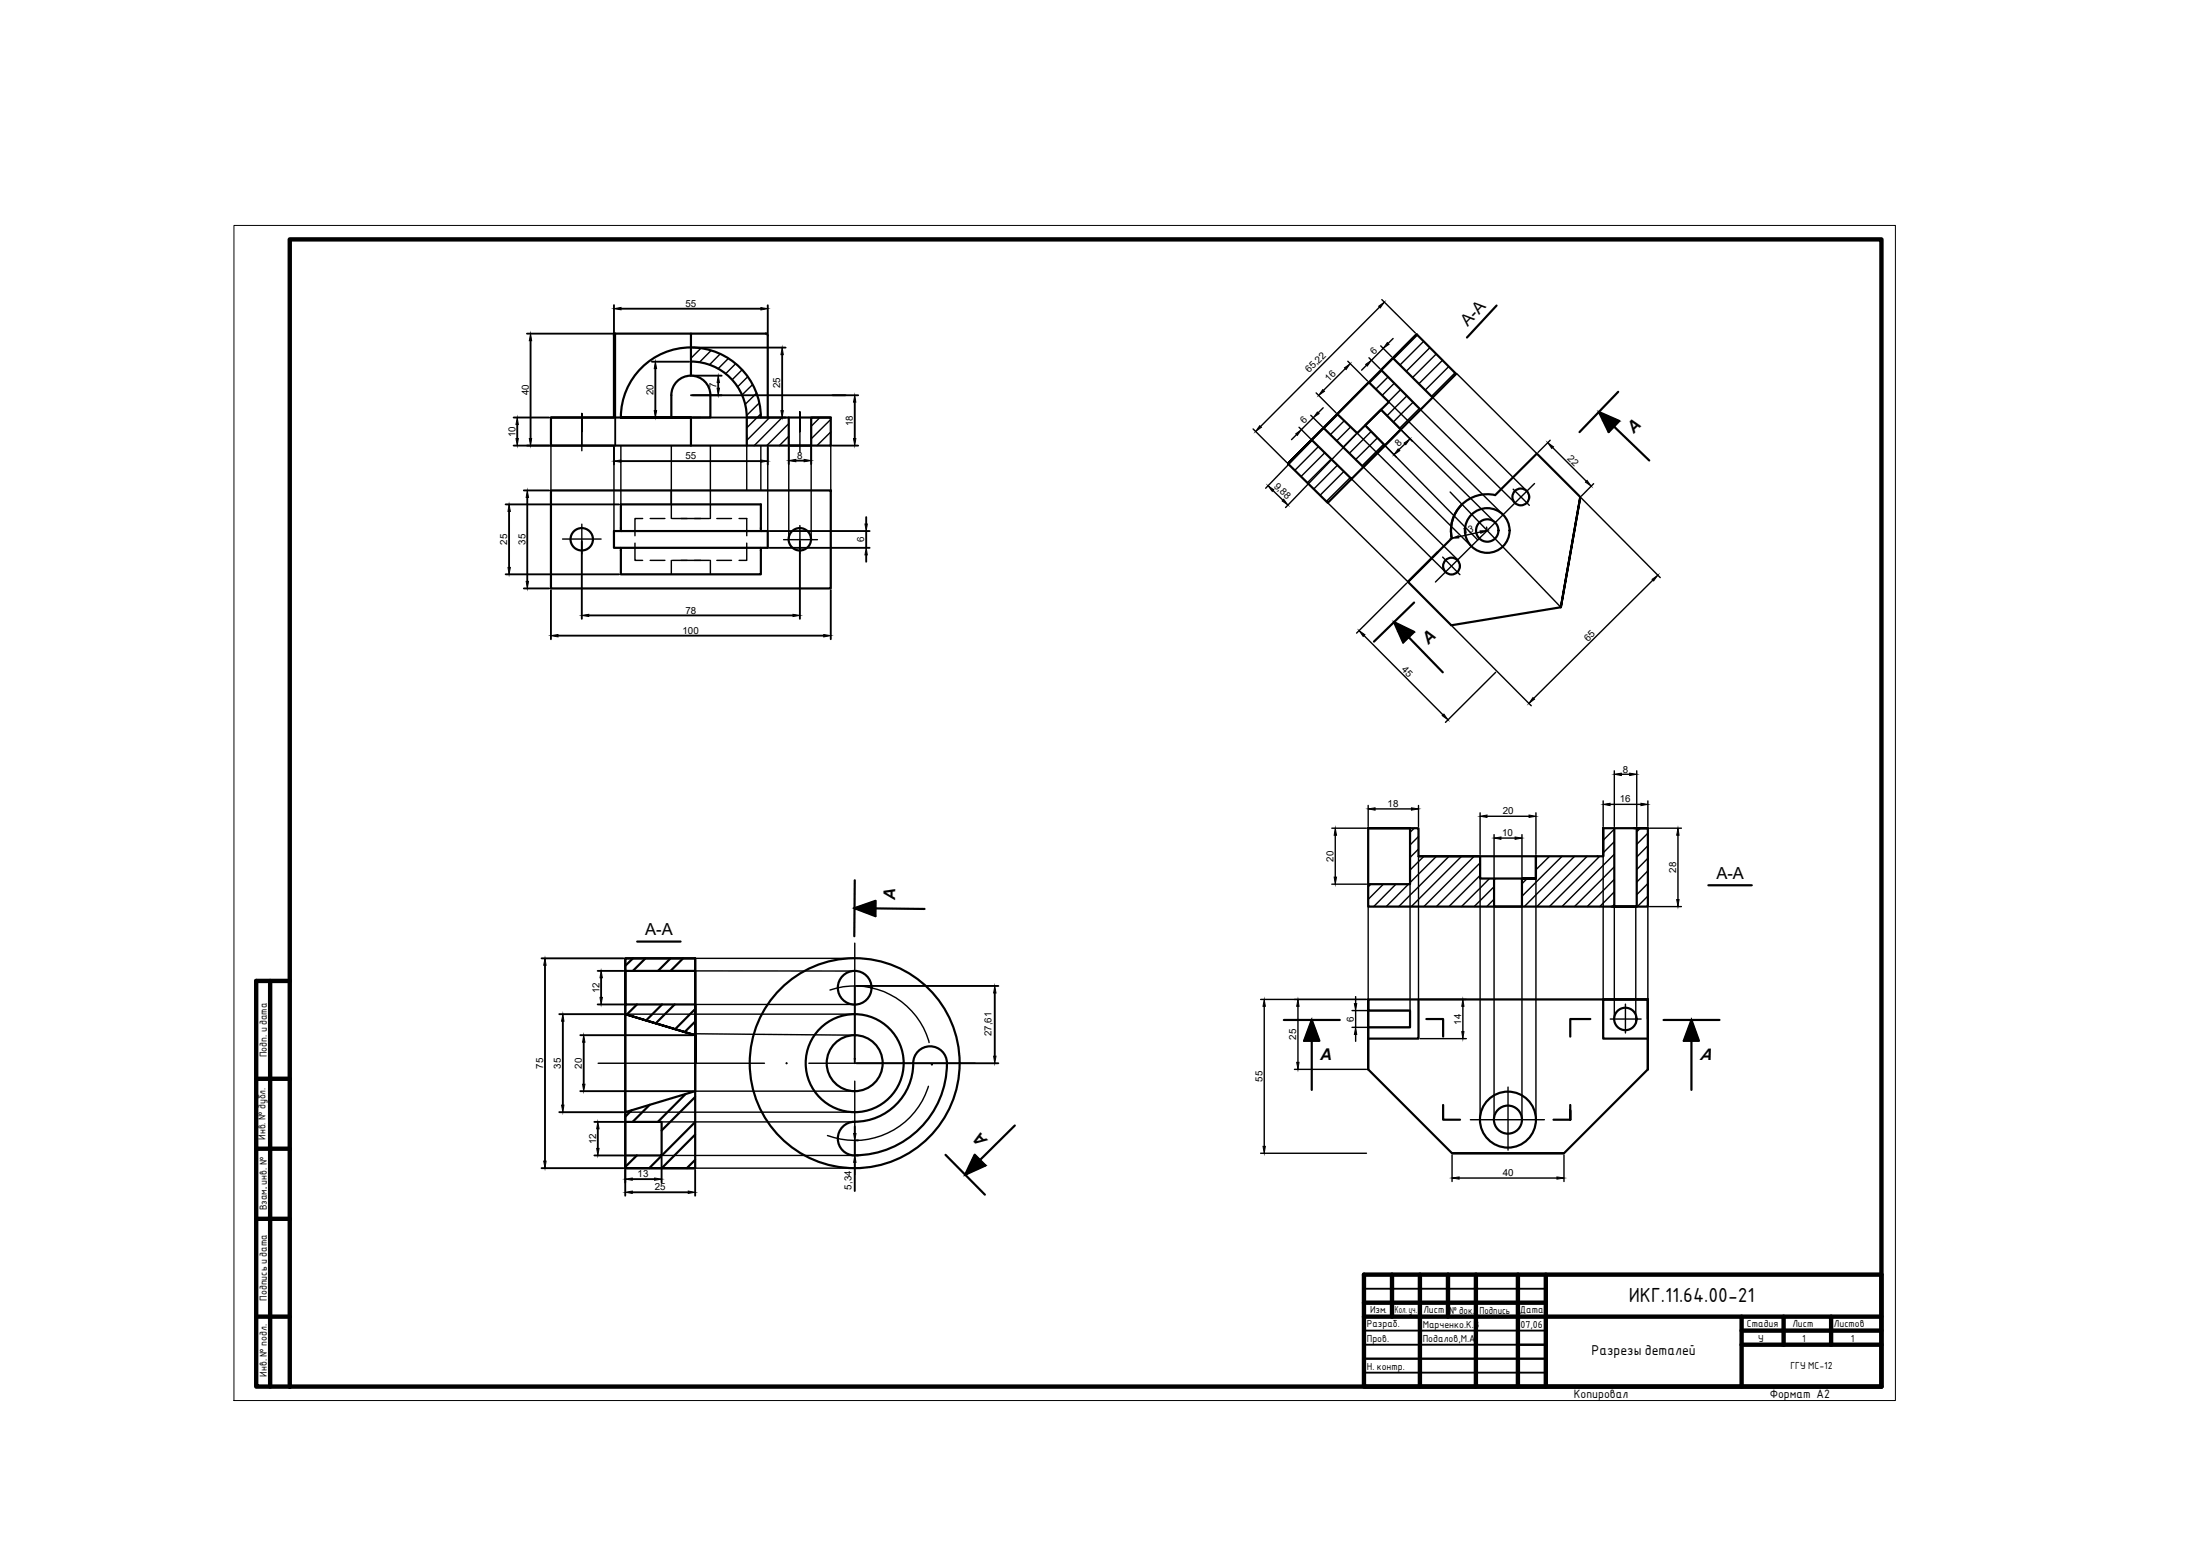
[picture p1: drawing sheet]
<svg xmlns="http://www.w3.org/2000/svg" width="297mm" height="210mm" viewBox="0 0 297 210" stroke-linecap="round" stroke-linejoin="round" font-family="sans-serif">
<!-- layer: 0 -->
<g fill="none" stroke="#000" stroke-width=".59">
<path d="M39.1 32.3h214.9v154.9h-214.9zM36.5 132.4v54.8M39.1 132.4h-4.5v54.8h4.5M34.6 145.6h4.5M34.6 155.1h4.5M34.6 164.5h4.5M34.6 177.7h4.5M184.2 172.1h69.8v15.1h-69.8zM184.2 177.7h69.8M184.2 175.8h24.5M187.9 172.1v5.6M191.7 172.1v15.1"/>
<path d="M195.5 172.1v5.6M199.3 172.1v15.1M204.9 172.1v15.1M208.7 172.1v15.1M235.1 177.7v9.5M235.1 179.6h18.9M240.8 177.7v3.8M247.2 177.7v3.8M235.1 181.5h18.9"/>
</g>
<g fill="none" stroke="#000" stroke-width=".3">
<path d="M74.4 56.4h18.9h-9.5h1.9M83 45l-.1 .2M83.1 45h20.4l.2 .2v11.2h8.5v3.7h-37.8v-3.7h8.5v-11.2M83.8 56.3a9.5 9.5 0 0 1 9.5-9.4 9.5 9.5 0 0 1 9.4 9.4M90.6 53.4v3h2.7M90.6 53.3a2.64 2.64 0 0 1 2.7-2.6 2.64 2.64 0 0 1 2.6 2.6M93.3 48.8a7.5 7.5 0 0 1 7.5 7.5M93.3 45v5.7M93.3 56.4v3.7M95.9 53.4v3h-2.6M103.7 56.4h-2.9v3.7M106.5 56.4v3.7h3v-3.7h2.7"/>
<path d="M177.1 59.4l1.6-1.6 5.4 5.2 5-5-2.6-2.7-2.2 2.1 2.7 2.7M180.6 55.9l2.6 2.6 4.3-4.2-2.7-2.7-6.1 6.2M188.1 48.3l5.3 5.4M191.3 45.1l-4.8 4.8 5.3 5.4M202.1 41.2l-4 4.4M217.9 57.6l-2-2 2.7 1.2-1.4 1.5-1.3-2.7 6.8 6.6M218.5 52.9l-5.2 5.4M74.4 66.2h37.8v13.2h-37.8zM82.9 71.7h20.8v2.2h-20.8zM83.8 73.9v3.6h18.9v-3.6M83.8 71.7v-3.6h18.9v3.6M173.9 62.6l17.4-17.5 5.3 5.4-17.3 17.4-5.4-5.3 3.2-3.2 5.4 5.3"/>
<path d="M196 72.7l-5.9 5.8 5.8 5.9 14.8-2.4 2.7-14.9-2.7 14.9M213.4 67.1l-5.9-5.9-5.6 5.6a4.9 4.9 0 0 0-5.9 5.9 4.9 4.9 0 0 1 1.3-4.6M190.2 86l-2-2 2.7 1.3-1.5 1.4-1.2-2.7 6.6 6.8M190.9 81.3l-5.4 5.3M115.4 118.8l-.1 7.6M184.7 111.8v10.6h37.8v-10.6h-6M191.5 115.6h8.3v3h7.6v-3v3h-1.9v3.8h-3.8v-3.8M216.5 115.6v-3.8v3.8h-25v-3.8h-6.8h5.7v7.6h-5.7M218 111.8v10.6h3v-10.6h1.5h-1.9M230.7 119.5h5.8M39.1 132.4v54.8M85.5 129.4l-1.1 1"/>
<path d="M86 135.6l-1.4 1.4M86 127.1h5.9M87.2 129.4l-1.7 1.7M89.4 135.6l-2.2 2.1M90.5 129.4l-1.7 1.7M91.1 135.6l-2.6 2.5M92.2 129.4l-1.7 1.7M93.9 136.2l-2.7 2.7M93.9 137.9l-1.5 1.4M118.2 122.6h-2.8l2.8-1v2.1l-2.8-1.1 9.4 .1M173.3 137.7h7.6M184.7 138.7h5.7v-2.3h-5.7v-1.5v9.4"/>
<path d="M191.5 134.9v5.3h-6.8M192.6 137.6h2.2v2.3M214.7 137.6h-2.7v2.3M216.5 134.9h6v2.7M217.6 122.4h3.3M224.6 137.7h7.6M84.4 150.1l9.5-2.8v-7.6l-9.5-2.8 9.5 2.8v3.8v-7.9h-9.5v-4.5h9.5v12.4v-14.1h-9.5v28.3h9.5h-9.5v-28.3h9.5v28.3M84.4 151.4h4.9v4.6h-4.9M85.3 149.9l-.9 .8M86 156l-1.6 1.5M87.7 149.1l-2.3 2.3M92.5 147.7l-3.7 3.7"/>
<path d="M93.9 151.5l-6.2 6.2M93.9 156.6l-1.2 1.1M93.9 148.1l-4.6 4.5M93.9 153.2l-4.5 4.5M115.4 155.9a12.3 12.3 0 0 0 12.4-13 2.28 2.28 0 0 0-2.5-1.6 2.28 2.28 0 0 0-2 2.2 7.9 7.9 0 0 1-7.9 7.9 2.28 2.28 0 0 0-2.3 2.3 2.28 2.28 0 0 0 2.3 2.3M127.7 155.9l5.3 5.4M137 151.9l-6.7 6.7 2.8-1.3-1.5-1.4-1.3 2.7 2-2M177.1 140.5v-2.8l1 2.8h-2l1-2.8v9.4M184.7 144.3l11.4 11.4h15.1l11.3-11.4M194.8 149.2v1.9h2.3M196.1 155.7h15.1M209.7 151.1h2.3"/>
<path d="M212 149.2v1.9v-1.2M222.5 140.2h-6v-5.3h6v9.4v-9.4h-37.8v9.4M228.4 140.5v-2.8l1 2.8h-2.1l1.1-2.8v9.4M204.9 181.5h3.8"/>
<circle cx="78.5" cy="72.8" r="1.51"/>
<circle cx="108" cy="72.8" r="1.51"/>
<circle cx="196" cy="76.4" r="1.13"/>
<circle cx="200.8" cy="71.6" r="3"/>
<circle cx="200.8" cy="71.6" r="1.51"/>
<circle cx="205.3" cy="67.1" r="1.13"/>
<circle cx="115.4" cy="133.3" r="2.28"/>
<circle cx="219.5" cy="137.5" r="1.51"/>
<circle cx="115.4" cy="143.5" r="14.2"/>
<circle cx="115.4" cy="143.5" r="6.6"/>
<circle cx="115.4" cy="143.5" r="3.8"/>
<circle cx="203.6" cy="151.1" r="3.8"/>
<circle cx="203.6" cy="151.1" r="1.89"/>
</g>
<path d="M184.2 179.6h24.5M184.2 174h24.5M184.2 181.5h24.5M184.2 183.4h24.5M184.2 185.3h24.5" fill="none" stroke="#000" stroke-width=".25"/>
<g fill="none" stroke="#000" stroke-width=".19">
<path d="M93.3 56.4h-1.3h2.6M94.6 47l-1.3 1.4M96 47.3l-1.6 1.6M97.2 47.8l-1.4 1.4M98.3 48.4l-1.3 1.4M99.3 49.1l-1.3 1.4M100.2 49.9l-1.3 1.4M101 50.9l-1.4 1.3M101.6 51.9l-1.4 1.4M102.1 53.1l-1.5 1.5M102.5 54.4l-1.7 1.7M102.7 55.9l-1.9 1.9"/>
<path d="M103.9 56.4l-3.1 3.1M105.6 56.4l-3.8 3.7M106.5 57.2l-3 2.9M106.5 58.9l-1.3 1.2M110.7 56.4l-1.2 1.1M112.2 56.6l-2.7 2.6M112.2 58.3l-1.9 1.8M177.2 59.4l-3.2 3.2M180.6 56l-1.8 1.8M181.5 56.8l-1.9 1.9M182.4 57.6l-1.9 1.9M183.2 58.5l-1.9 1.9"/>
<path d="M183.2 58.5l15.5 15.2M185.1 58.2l-2.9 3M186 59.1l-3 2.9M186.6 50l-1.7 1.7M186.8 60l-2.9 2.9M187.4 50.9l-1.6 1.6M187.5 54.3l15.5 15.2M188.3 51.7l-1.7 1.7M189.1 52.6l-1.6 1.6M189.1 58l12.8 12.5M190 53.4l-2.7 2.7M190.8 54.3l-2.7 2.7"/>
<path d="M191.4 45.2l-3.2 3.2M191.7 55.1l-2.7 2.7M191.8 55.3l12.8 12.6M192.2 46.1l-3.2 3.2M193.1 46.9l-3.2 3.2M193.4 53.7l12.7 12.6M193.9 47.8l-3.2 3.2M194.8 48.6l-3.2 3.2M195.6 49.5l-3.2 3.2M196.5 50.3l-3.2 3.2M196.7 50.4l10.8 10.8M74.4 60.1v6.1"/>
<path d="M82.9 60.1v11.6M83.8 60.1v8M90.6 60.1v8v-1.9M95.9 60.1v8M100.8 60.1v6.1M102.7 60.1v6.1M103.7 60.1v11.6M106.5 60.1v12.7M109.5 60.1v12.7M112.2 60l-.2 .1M112.2 60.1v6.1M178 60.3l-3.2 3.2"/>
<path d="M178.9 61.1l-3.2 3.2M179.3 67.9l10.8 10.6M179.7 62l-3.2 3.2M180.6 62.8l-3.2 3.2M181.4 63.6l-3.2 3.3M182.3 64.5l-3.2 3.2M182.5 64.7l12.7 12.5M184.1 63l12.7 12.6M187 60.1l12.5 12.8M195.8 66.4l14.9 15.6M207.2 65.3l-13.4 13.3M185.1 119.4l-.4 .3"/>
<path d="M186.8 119.4l-2.1 2M188.5 119.4l-3 3M190.2 119.4l-3 3M190.4 119.4v17M191 111.8l-.6 .5M191.5 112.9l-1.1 1.2M191.5 114.6l-1.1 1.2M191.5 115.6v19.3M192.3 115.6l-1.9 1.8M194 115.6l-3.6 3.5M195.7 115.6l-6.8 6.8M197.3 115.6l-6.8 6.8"/>
<path d="M199 115.6l-6.8 6.8M199.8 116.5l-5.9 5.9M199.8 118.2l-4.2 4.2M199.8 118.6v32.5M201.1 118.6l-3.8 3.8M201.7 119.7l-2.7 2.7M206.2 118.6l-.7 .7M207.4 118.6v32.5M207.5 115.6l-.1 .1M209.2 115.6l-1.8 1.8M210.9 115.6l-5.4 5.4M212.6 115.6l-6.8 6.8"/>
<path d="M214.3 115.6l-6.8 6.8M216 115.6l-6.8 6.8M216.5 115.6v19.3M218 111.9l-1.5 1.5M218 113.6l-1.5 1.5M218 115.3l-7.1 7.1M218 117l-5.4 5.4M218 118.7l-3.7 3.7M221.5 111.8l-.5 .5M222.5 112.5l-1.5 1.5M222.5 114.2l-1.5 1.5M222.5 115.9l-1.5 1.5"/>
<path d="M222.5 117.6l-1.5 1.5M222.5 119.3l-1.5 1.5M84.4 136.9h31M93.9 129.4h21.5M93.9 131.1h21.5M93.9 135.6h21.5M93.9 139.5l21.5 .2M184.7 122.4v12.5M201.7 121.4l-1 1M201.7 122.4v28.7M205.5 122.4v28.7M218 120.4l-2 2"/>
<path d="M218 122.1l-.3 .3M218 122.4v15.2M220.9 122.4v15.7M222.5 121l-1.4 1.4M222.5 122.4v12.5M84.4 150.1h31M89.3 156h26.1M89.3 151.4h26.1M93.9 147.3h21.5M93.9 157.7h21.5"/>
</g>
<g fill="none" stroke="#000" stroke-width=".19">
<path d="M78.6 58.3v-1.9v3.7M78.6 56.4v-.6v5M100.8 56.4v1.4M100.8 58.8v1.3M108 58.3v-2.7v5.4M76 72.8h5.2M78.6 70.8v4M85.7 73.3v2.3h1.1M86.8 70h-1.1v2.3M87.8 70h2M87.8 75.6h2M90.6 68.1v1.9"/>
<path d="M90.6 75.6v1.9M90.8 70h5M90.8 75.6h5M95.9 68.1v1.9M95.9 75.6v1.9M96.8 70h2M96.8 75.6h2M99.8 70h1v2.3M100.8 73.3v2.3h-1M105.8 72.8h4.6M108 70.9v3.8M194.8 75.2l2.3 2.4"/>
<path d="M204.3 66l2.2 2.2M112.1 133.6a10.4 10.4 0 0 1 13.3 7.1M115.4 127.3v12.6M217.4 137.6h4.2M219.5 135.5v3.9M80.8 143.5h22.4M109.2 143.5h22.5M115.4 145.9v12.7M125.4 146.6a10.4 10.4 0 0 1-13.7 6.7M198.5 151.1h10M203.6 146.7v8.6"/>
</g>
<!-- layer: 0 -->
<g fill="#000" stroke="#000" stroke-width=".14">
<path d="M216.5 56.8h.7l.7 .8zM217.2 56.8h1.4l-.7 .8zM188.8 85.3h.7l.7 .7zM189.5 85.3h1.4l-.7 .7zM115.4 122.6l2.8-1v1zM131.3 156.6h1l-.7 .7zM131.6 155.9l.7 .7h-1zM132.3 156.6l.8 .7h-1.5z"/>
<path d="M216.5 56.8l.3 .8h1.1zM216.8 57.6h1.1l-.7 .7z"/>
<path d="M215.9 55.6l1.3 1.2h1.4zM215.9 55.6l1.3 1.2h-.7z"/>
<path d="M188.8 85.3l.3 .7h1.1zM189.1 86h1.1l-.8 .7z"/>
<path d="M188.2 84l1.3 1.3h1.4zM188.2 84l1.3 1.3h-.7z"/>
<path d="M115.4 122.6h2.8zM115.4 122.6h2.8zM115.5 122.6l2.7 1.1v-1.1z"/>
<path d="M131.3 156.6l-.4 .7h.7zM130.9 157.3h.7l-1.3 1.3zM130.3 158.6l2.8-1.3h-1.5z"/>
<path d="M177.1 137.7v2.8h1zM177.1 137.7v2.8h-1z"/>
<path d="M228.4 137.7v2.8h1zM228.4 137.7v2.8h-1.1z"/>
<circle cx="93.3" cy="48.8" r=".12"/>
<circle cx="182.5" cy="64.7" r=".12"/>
</g>
<g fill="none" stroke="#000" stroke-width=".25">
<path d="M69.3 56.4h4.9M69.8 57.3v1.9M71.1 45h11.7M71.6 46v13.2M82.9 41.2v3.8M83.1 45v15.1M83.8 41.7h18.9M88 56.4h5M88 48.8h5M88.5 49.8v5.6M93.3 53.4h22.6M93.5 56.4h12.6"/>
<path d="M93.5 46.9h12.6M93.5 50.7h3.9M97 51.6v.8M103.7 41.2v3.8M105.6 47.9v7.5M115.4 54.3v4.9M68.3 68.1h15.3M68.3 77.5h15.3M68.7 69v7.6M69.3 60.1h13.5M70.7 66.2h3.5M70.7 79.4h3.5"/>
<path d="M71.2 67.2v11.3M74.4 79.7v6.6M78.6 73.1v10.4M82.9 60.4v2.3M83.8 62.2h18.9M103.7 60.4v2.3M103.9 71.7h13.5M103.9 73.9h13.5M106.5 60.4v2.2M107.4 62.2h1.2M108 73.1v10.4M109.5 60.4v2.2"/>
<path d="M112.2 79.7v6.6M112.4 60.1h3.5M117 69.8v.9M117 71.7v2.2M117 74.9v.9M75.3 85.8h35.9M79.5 83.1h27.6M73.1 129.4h11.1M73.6 130.3v26.4M75.5 136.9h8.7M76 137.9v11.3M78.3 139.7h15.3"/>
<path d="M80.7 131.1h3.5M80.7 135.6h3.5M81.2 132v2.6M115.4 133.1v10.4M115.6 133.1h19.2M134.3 134v8.6M73.1 157.7h11.1M75.5 150.1h8.7M78.3 147.3h15.3M78.8 140.7v5.7M80.2 151.4h4M80.2 156h4"/>
<path d="M80.7 152.4v2.6M84.4 156.2v5.2M85.4 159.2h3M89.3 156.2v3.4M93.9 157.9v3.5M115.4 152.1v.9M115.4 153.9v2.1M115.4 156.9v3.9M115.6 156h.3M115.6 143.5h19.2M115.6 153.9h.3M85.4 160.9h7.5"/>
</g>
<g fill="#000" stroke="#000" stroke-width=".14">
<path d="M69.8 56.4l.2 .9h-.3zM69.7 59.2h.3l-.2 .9zM71.6 45l.2 1h-.3zM71.5 59.2h.3l-.2 .9zM82.9 41.7l.9-.2v.3zM88.3 55.4h.4l-.2 1zM88.5 48.8l.2 1h-.4zM96.8 52.4h.3l-.1 1zM97 50.7l.1 .9h-.3zM102.7 41.5l1 .2-1 .1zM105.4 55.4h.4l-.2 1zM105.6 46.9l.2 1h-.4z"/>
<path d="M115.2 59.2h.4l-.2 .9zM115.4 53.4l.2 .9h-.4zM170.1 57.5l.2 .2-.8 .5zM174.9 58.6l.8-.6-.5 .8zM177.9 55.6l.2 .2-.8 .6zM178.6 52.6l.2 .2-.8 .6zM181.5 49.6l.8-.5-.6 .8zM184.4 49.2l.8-.6-.6 .8zM186.1 41.3l.8-.5-.5 .8zM187.3 46.2l.2 .3-.7 .5zM189.6 59.8l.8-.5-.6 .7zM68.7 68.1l.2 .9h-.3z"/>
<path d="M68.6 76.6h.3l-.2 .9zM71.2 66.2l.2 1h-.4zM71 78.5h.4l-.2 .9zM82.9 62.2l.9-.1v.3zM102.7 62.1l1 .1-1 .2zM106.5 62.2l.9-.2v.3zM108.6 62l.9 .2-.9 .1zM116.8 70.7h.3l-.1 1zM117 73.9l.1 1h-.3zM171.2 65.6l.8 .5-.2 .2zM173.3 67.4l.6 .8-.8-.6zM188.8 60.6l.2 .2-.8 .6z"/>
<path d="M196 72.7l.9-.4 .1 .3zM199.8 71.7l1-.1-.9 .4zM209 59.7l.7 .6-.2 .2zM214.3 64.8l.5 .8-.7-.5zM223.1 78.2l.7-.6-.5 .8zM74.4 85.8l.9-.1v.3zM78.6 83.1l.9-.2v.3zM107.1 82.9l.9 .2-.9 .1zM111.2 85.7l1 .1-1 .2zM183.5 85.1l.8 .6-.2 .2zM194.7 96.6l.3-.2 .5 .8zM207 94.2l.2 .2-.8 .5z"/>
<path d="M180.1 118.4h.4l-.2 1zM180.3 111.8l.2 .9h-.4zM184.7 109.2l1-.2v.4zM190.6 109l.9 .2-.9 .2zM199.8 110.2l1-.2v.3zM201.7 113.1l1-.1v.3zM204.6 113l.9 .1-.9 .2zM206.4 110l1 .2-1 .1zM216.5 108.6l.9-.2v.3zM218 104.5l.9-.1v.3zM220 104.4l1 .1-1 .2zM221.6 108.4l.9 .2-.9 .1z"/>
<path d="M226.6 111.8l.1 .9h-.3zM73.6 129.4l.1 .9h-.3zM76 136.9l.1 1h-.3zM81.2 131.1l.1 .9h-.3zM81 134.6h.3l-.1 1zM134.3 133.1l.2 .9h-.3zM170.7 134.9l.1 .9h-.3zM175.2 134.9l.2 .9h-.3zM182.9 135.5h.3l-.2 .9zM183 138.7l.2 .9h-.3zM197.4 139.2h.3l-.2 1zM197.5 134.9l.2 .9h-.3z"/>
<path d="M226.4 121.4h.3l-.1 1zM73.4 156.7h.3l-.1 1zM75.8 149.2h.3l-.1 .9zM78.8 139.7l.2 1h-.3zM78.7 146.4h.3l-.2 .9zM80.7 151.4l.2 1h-.3zM80.6 155h.3l-.2 1zM84.4 159.2l1-.2v.3zM88.4 159l.9 .2-.9 .1zM115.3 153h.3l-.2 .9zM115.4 156l.2 .9h-.3zM134.2 142.6h.3l-.2 .9z"/>
<path d="M170.5 154.7h.3l-.1 1zM175.1 143.4h.3l-.2 .9zM196.1 159l.9-.1v.3zM210.2 158.9l1 .1-1 .2zM84.4 160.9l1-.1v.3zM92.9 160.8l1 .1-1 .2z"/>
</g>
<g fill="#000" stroke="#000" stroke-width=".14">
<circle cx="106.2" cy="143.5" r=".08"/>
<circle cx="115.4" cy="142.9" r=".08"/>
<circle cx="125.8" cy="143.7" r=".08"/>
</g>
<circle cx="115.4" cy="151.4" r=".08" fill="#000" stroke="#000" stroke-width=".14"/>
<g fill="none" stroke="#000" stroke-width=".19">
<path d="M169.2 57.9l4.5 4.5M175.1 58.7l-.7 .6M175.4 57.7l1.5 1.5M177 56.1l1.5 1.5M177.3 56.4l-1.6 1.6M177.7 53l2.7 2.7M178.7 55l-.7 .7M180.4 56.1l-9.5 9.8M181.6 49.8l-2.9 2.9M182 48.8l2.6 2.6M183.1 58.6l-9.5 9.9M184.5 57.6l4 4.1"/>
<path d="M184.5 49.3l-.7 .7M184.8 48.3l1.5 1.5M186.3 41.5l-16.1 16.1M186.4 46.7l1.5 1.5M186.6 40.4l4.5 4.6M186.6 55.5l4.1 4.1M186.8 47l-1.6 1.6M188.1 45.7l-.7 .6M189.7 59.9l-.8 .8M209.3 59.4l-1.6 1.7M171.9 66.2l1.3 1.3M189.9 78.7l-6.7 6.8"/>
<path d="M195.9 72.2v.2M199.9 71.8l-3 .7M200.7 71.2l.1 .2M209.6 60.4l4.6 4.6M213.5 67.3l10.7 10.7M215.2 65.3l-1.7 1.6M223.2 78.3l-16.1 16M184.2 85.8l10.6 10.7M196.1 84.6l10.6 10.7M201.9 90.8l-6.7 6.7M179.8 119.4h4.7M179.8 111.8h4.7"/>
<path d="M180.3 112.7v5.7M184.7 108.7v2.9M185.7 109.2h4.9M191.5 108.7v2.9M199.8 109.7v5.6M200.8 110.2h5.6M201.7 112.7v5.7M202.7 113.1h1.9M205.5 112.7v5.7M207.4 109.7v5.6M216.5 108.1v3.5M217.4 108.6h4.2"/>
<path d="M218 104v7.6M218.9 104.5h1.1M221 104v7.6M222.5 108.1v3.5M222.7 111.8h4.3M226.6 112.7v8.7M170.2 134.9h14.3M170.7 135.8v18.9M175.2 135.8v7.6M182.5 136.4h7.6M182.5 138.7h7.6M183 134.5v1"/>
<path d="M183 136.4v2.3M183 139.6v1M191.8 134.9h6.2M197.5 135.8v3.4M222.7 122.4h4.3M170.2 155.7h14.3M174.8 144.3h9.7M191.8 140.2h6.2M196.1 155.9v3.6M197 159h13.2M211.2 155.9v3.6"/>
</g>
<!-- layer: 0 -->
<path d="M31.6 30.4h224.3v158.7h-224.3z" fill="none" stroke="#000" stroke-width=".14"/>
<text font-size="2.6" x="219.9" y="175.8">ИКГ.11.64.00-21</text>
<g font-size="2.2">
<text x="198.2" y="44.1" transform="rotate(-47 198.2 44.1)">А-А</text>
<text x="220.6" y="58.6" transform="rotate(-46 220.6 58.6)">А</text>
<text x="192.9" y="87.1" transform="rotate(-44 192.9 87.1)">А</text>
<text x="231.7" y="118.6">А-А</text>
<text x="120.8" y="121.5" transform="rotate(-89 120.8 121.5)">А</text>
<text x="87.1" y="126.2">А-А</text>
<text x="178.3" y="143.1">А</text>
<text x="229.5" y="143.1">А</text>
<text x="133.4" y="153.9" transform="rotate(-134 133.4 153.9)">А</text>
</g>
<text font-size="1.8" x="214.9" y="182.9">Разрезы деталей</text>
<g font-size="1.6">
<text x="212.5" y="188.7">Копировал</text>
<text x="238.9" y="188.7">Формат A2</text>
</g>
<g font-size="1.3">
<text x="92.5" y="41.4">55</text>
<text x="185.5" y="47.9" transform="rotate(-45 185.5 47.9)">6</text>
<text x="71.4" y="53.3" transform="rotate(-90 71.4 53.3)">40</text>
<text x="88.3" y="53.3" transform="rotate(-90 88.3 53.3)">20</text>
<text x="96.7" y="52.4" transform="rotate(-90 96.7 52.4)">7</text>
<text x="105.4" y="52.4" transform="rotate(-90 105.4 52.4)">25</text>
<text x="176.8" y="50.4" transform="rotate(-45 176.8 50.4)">65,22</text>
<text x="179.4" y="51.6" transform="rotate(-45 179.4 51.6)">16</text>
<text x="69.6" y="59" transform="rotate(-90 69.6 59)">10</text>
<text x="115.2" y="57.5" transform="rotate(-90 115.2 57.5)">18</text>
<text x="176.1" y="57.3" transform="rotate(-45 176.1 57.3)">6</text>
<text x="92.5" y="62">55</text>
<text x="107.6" y="61.9">8</text>
<text x="171.9" y="65.7" transform="rotate(44 171.9 65.7)">9,88</text>
<text x="188.9" y="60.4" transform="rotate(-45 188.9 60.4)">8</text>
<text x="211.6" y="62" transform="rotate(45 211.6 62)">22</text>
<text x="68.5" y="73.5" transform="rotate(-90 68.5 73.5)">25</text>
<text x="70.9" y="73.5" transform="rotate(-90 70.9 73.5)">35</text>
<text x="116.7" y="73.2" transform="rotate(-90 116.7 73.2)">6</text>
<text x="197.6" y="72.1" transform="rotate(-13 197.6 72.1)">13</text>
<text x="92.5" y="82.8">78</text>
<text x="92.1" y="85.5">100</text>
<text x="214.4" y="86.6" transform="rotate(-45 214.4 86.6)">65</text>
<text x="189.2" y="90.5" transform="rotate(45 189.2 90.5)">45</text>
<text x="219.1" y="104.3">8</text>
<text x="187.4" y="108.9">18</text>
<text x="202.8" y="112.9">10</text>
<text x="202.9" y="109.9">20</text>
<text x="218.7" y="108.3">16</text>
<text x="180" y="116.3" transform="rotate(-90 180 116.3)">20</text>
<text x="226.3" y="117.8" transform="rotate(-90 226.3 117.8)">28</text>
<text x="80.9" y="134.1" transform="rotate(-90 80.9 134.1)">12</text>
<text x="182.8" y="137.9" transform="rotate(-90 182.8 137.9)">6</text>
<text x="36" y="142.7" transform="rotate(-90 36 142.7)">Подп. и дата</text>
<text x="133.9" y="139.9" transform="rotate(-90 133.9 139.9)">27,61</text>
<text x="175" y="140.3" transform="rotate(-90 175 140.3)">25</text>
<text x="197.3" y="138.3" transform="rotate(-90 197.3 138.3)">14</text>
<text x="73.3" y="144.3" transform="rotate(-90 73.3 144.3)">75</text>
<text x="75.7" y="144.2" transform="rotate(-90 75.7 144.2)">35</text>
<text x="78.6" y="144.2" transform="rotate(-90 78.6 144.2)">20</text>
<text x="170.4" y="146" transform="rotate(-90 170.4 146)">55</text>
<text x="35.9" y="153.9" transform="rotate(-90 35.9 153.9)">Инв. № дубл.</text>
<text x="80.5" y="154.5" transform="rotate(-90 80.5 154.5)">12</text>
<text x="36" y="160.5" transform="rotate(-90 36 160.5)">.</text>
<text x="86.1" y="158.9">13</text>
<text x="88.4" y="160.7">25</text>
<text x="115" y="160.6" transform="rotate(-90 115 160.6)">5,34</text>
<text x="202.9" y="158.8">40</text>
<text x="36" y="163.4" transform="rotate(-90 36 163.4)">Взам. инв. №</text>
<text x="36" y="175.6" transform="rotate(-90 36 175.6)">Подпись и дата</text>
<text x="184.5" y="179.1">Разраб.</text>
<text x="185" y="177.3">Изм.</text>
<text x="188.3" y="177.3">Кол. уч.</text>
<text x="192.1" y="179.3">Марченко.К.В</text>
<text x="192.2" y="177.3">Лист</text>
<text x="195.7" y="177.3">№ док.</text>
<text x="199.8" y="177.3">Подпись</text>
<text x="205.2" y="177.2">Дата</text>
<text x="205.3" y="179.3">07,06</text>
<text x="235.9" y="179.1">Стадия</text>
<text x="242" y="179.1">Лист</text>
<text x="247.6" y="179.1">Листов</text>
<text x="36" y="185.8" transform="rotate(-90 36 185.8)">Инв. № подл.</text>
<text x="184.5" y="184.9">Н. контр.</text>
<text x="184.5" y="181.1">Пров.</text>
<text x="192.1" y="181.1">Подалов,М.А</text>
<text x="237.4" y="181.1">У</text>
<text x="241.7" y="184.8">ГГУ МС-12</text>
<text x="243.3" y="181.1">1</text>
<text x="249.9" y="181.1">1</text>
</g>
</svg>
